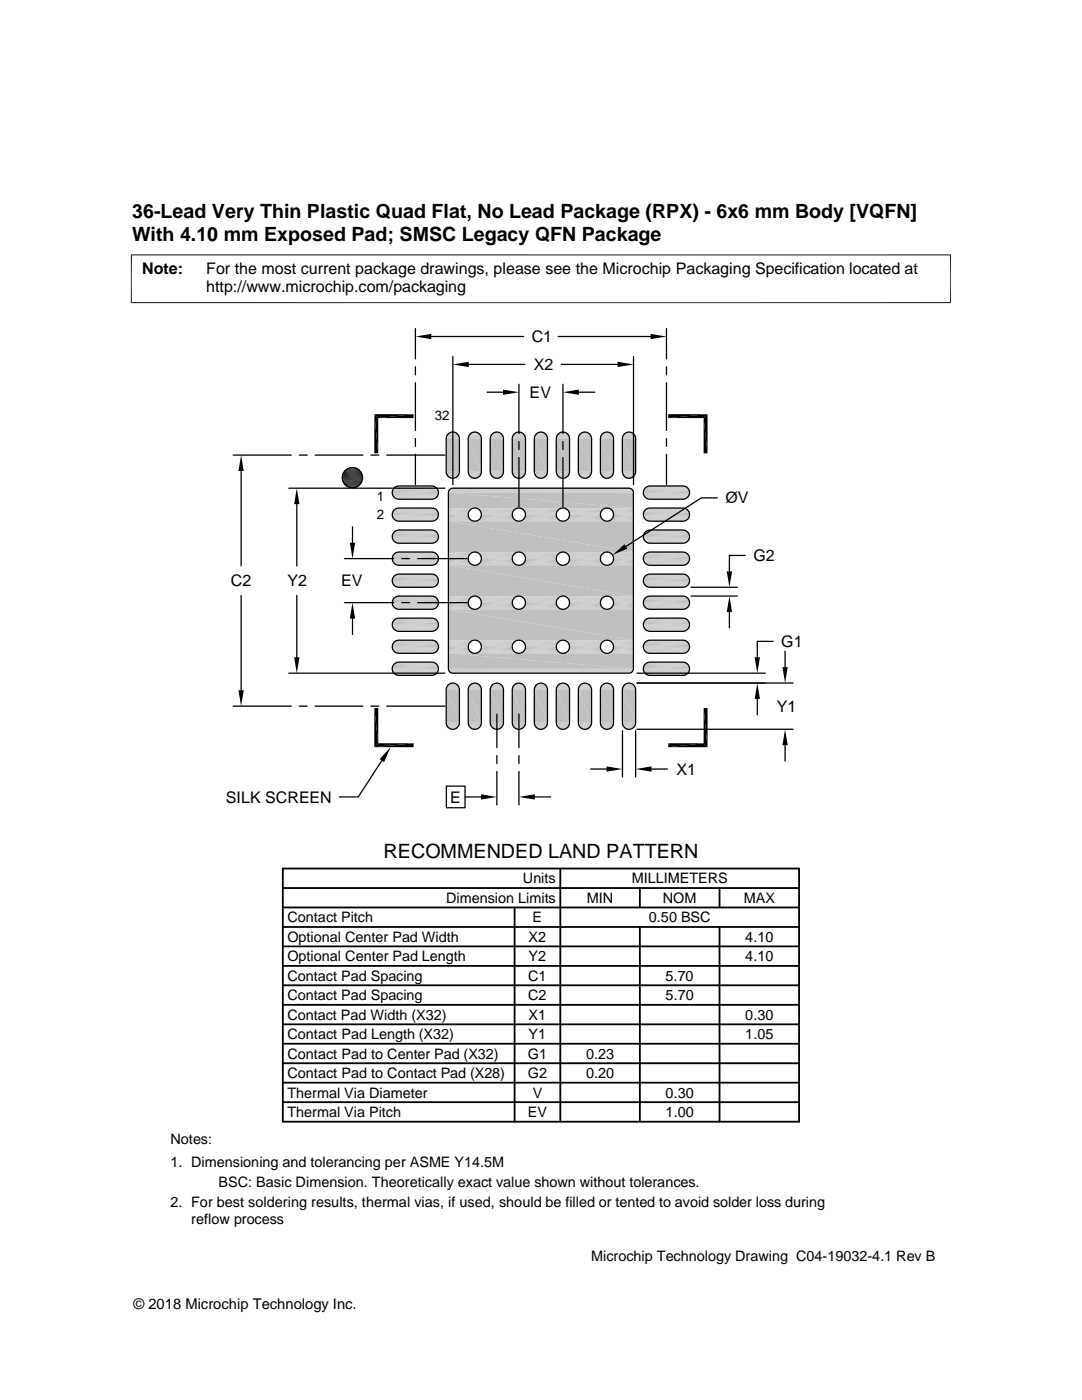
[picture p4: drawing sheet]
<svg xmlns="http://www.w3.org/2000/svg" width="216mm" height="279mm" viewBox="0 0 216 279" stroke-linecap="round" stroke-linejoin="round" font-family="sans-serif">
<g fill="#c0c0c0">
<path d="M90.3 86.2h.1z"/>
<path d="M90.1 86.3h.5z"/>
<path d="M90.3 86.2l.3 .1z"/>
<path d="M125.1 86.3h.8z"/>
<path d="M125.4 86.2l.5 .1z"/>
<path d="M120.8 86.3h.7z"/>
<path d="M121 86.2l.5 .1z"/>
<path d="M116.4 86.3h.7z"/>
<path d="M116.6 86.2l.5 .1z"/>
<path d="M112 86.3h.7z"/>
<path d="M112.2 86.2l.5 .1z"/>
<path d="M107.6 86.3h.7z"/>
<path d="M107.8 86.2l.5 .1z"/>
<path d="M103.2 86.3h.7z"/>
<path d="M103.4 86.2l.5 .1z"/>
<path d="M98.8 86.3h.7z"/>
<path d="M99 86.2l.5 .1z"/>
<path d="M94.4 86.3h.7z"/>
<path d="M94.6 86.2l.5 .1z"/>
<path d="M89.9 86.3h.9z"/>
<path d="M90.1 86.3h.7z"/>
<path d="M124.9 86.4h1.2z"/>
<path d="M125.1 86.3l1 .1z"/>
<path d="M120.5 86.4h1.2z"/>
<path d="M120.8 86.3l.9 .1z"/>
<path d="M116.1 86.4h1.2z"/>
<path d="M116.4 86.3l.9 .1z"/>
<path d="M111.7 86.4h1.2z"/>
<path d="M112 86.3l.9 .1z"/>
<path d="M107.3 86.4h1.2z"/>
<path d="M107.6 86.3l.9 .1z"/>
<path d="M103 86.4h1.1z"/>
<path d="M103.2 86.3l.9 .1z"/>
<path d="M98.6 86.4h1.1z"/>
<path d="M98.8 86.3l.9 .1z"/>
<path d="M94.1 86.4h1.2z"/>
<path d="M94.4 86.3l.9 .1z"/>
<path d="M89.6 86.4l.3-.1 1.2 .1z"/>
<path d="M89.9 86.3h.9l.3 .1z"/>
<path d="M124.7 86.5l.2-.1 1.4 .1z"/>
<path d="M124.9 86.4h1.2l.2 .1z"/>
<path d="M120.3 86.5l.2-.1 1.4 .1z"/>
<path d="M120.5 86.4h1.2l.2 .1z"/>
<path d="M115.9 86.5l.2-.1 1.4 .1z"/>
<path d="M116.1 86.4h1.2l.2 .1z"/>
<path d="M111.5 86.5l.2-.1 1.4 .1z"/>
<path d="M111.7 86.4h1.2l.2 .1z"/>
<path d="M107.1 86.5l.2-.1 1.4 .1z"/>
<path d="M107.3 86.4h1.2l.2 .1z"/>
<path d="M102.7 86.5l.3-.1 1.3 .1z"/>
<path d="M103 86.4h1.1l.2 .1z"/>
<path d="M98.3 86.5l.3-.1 1.3 .1z"/>
<path d="M98.6 86.4h1.1l.2 .1z"/>
<path d="M94 86.5l.1-.1 1.4 .1z"/>
<path d="M94.1 86.4h1.2l.2 .1z"/>
<path d="M89.4 86.6l.2-.2 1.7 .2z"/>
<path d="M89.6 86.4h1.5l.2 .2z"/>
<path d="M124.5 86.7l.2-.2 1.8 .2z"/>
<path d="M124.7 86.5h1.6l.2 .2z"/>
<path d="M120.3 86.5l1.8 .2h-2z"/>
<path d="M120.3 86.5h1.6l.2 .2z"/>
<path d="M115.7 86.7l.2-.2 1.8 .2z"/>
<path d="M115.9 86.5h1.6l.2 .2z"/>
<path d="M111.5 86.5l1.8 .2h-1.9z"/>
<path d="M111.5 86.5h1.6l.2 .2z"/>
<path d="M107.1 86.5l1.8 .2h-1.9z"/>
<path d="M107.1 86.5h1.6l.2 .2z"/>
<path d="M102.6 86.7l.1-.2 1.8 .2z"/>
<path d="M102.7 86.5h1.6l.2 .2z"/>
<path d="M98.3 86.5l1.8 .2h-1.9z"/>
<path d="M98.3 86.5h1.6l.2 .2z"/>
<path d="M93.8 86.7l.2-.2 1.7 .2z"/>
<path d="M94 86.5h1.5l.2 .2z"/>
</g>
<path d="M89.3 86.7h2.1M93.6 86.8h2.3M98 86.8h2.3M102.4 86.8h2.2M106.8 86.8h2.3M111.2 86.8h2.3M115.6 86.8h2.2M120 86.8h2.2M124.4 86.8h2.2" fill="none" stroke="#c0c0c0" stroke-width=".2"/>
<path d="M89.1 86.9h2.5M93.5 87.2h2.5M97.9 87.2h2.5M102.2 87.2h2.6M106.6 87.2h2.6M111 87.2h2.6M115.4 87.2h2.6M119.8 87.2h2.6M124.2 87.2h2.6" fill="none" stroke="#c0c0c0" stroke-width=".23"/>
<path d="M93.5 87h2.5M97.9 87h2.5M102.3 87h2.5M106.7 87h2.5M111.1 87h2.5M115.5 87h2.4M119.9 87h2.4M124.3 87h2.4" fill="none" stroke="#c0c0c0" stroke-width=".21"/>
<path d="M89 87.4h2.7M89 87.2h2.7M93.4 87.4h2.7M97.8 87.4h2.7M102.2 87.4h2.7M106.6 87.4h2.6M111 87.4h2.6M115.4 87.4h2.6M119.8 87.4h2.6M124.2 87.4h2.6" fill="none" stroke="#c0c0c0" stroke-width=".25"/>
<g fill="#c0c0c0">
<path d="M124.2 87.5l2.6 6.6h-2.6z"/>
<path d="M124.2 87.5h2.6v6.6z"/>
<path d="M119.8 87.5l2.6 6.6h-2.6z"/>
<path d="M119.8 87.5h2.6v6.6z"/>
<path d="M115.4 87.5l2.6 6.6h-2.6z"/>
<path d="M115.4 87.5h2.6v6.6z"/>
<path d="M111 87.5l2.6 6.6h-2.6z"/>
<path d="M111 87.5h2.6v6.6z"/>
<path d="M106.6 87.5l2.6 6.6h-2.6z"/>
<path d="M106.6 87.5h2.6v6.6z"/>
<path d="M102.2 87.5l2.7 6.6h-2.7z"/>
<path d="M102.2 87.5h2.7v6.6z"/>
<path d="M97.8 87.5l2.7 6.6h-2.7z"/>
<path d="M97.8 87.5h2.7v6.6z"/>
<path d="M93.4 87.5l2.7 6.6h-2.7z"/>
<path d="M93.4 87.5h2.7v6.6z"/>
<path d="M89 87.5l2.7 6.6h-2.7z"/>
<path d="M89 87.5h2.7v6.6z"/>
</g>
<path d="M89 94.3h2.7M93.4 94.3h2.7M97.8 94.3h2.7M102.2 94.3h2.7M106.6 94.3h2.6M111 94.3h2.6M115.4 94.3h2.6M119.8 94.3h2.6M124.2 94.3h2.6" fill="none" stroke="#c0c0c0" stroke-width=".25"/>
<path d="M89 94.5h2.7M93.5 94.5h2.5M97.9 94.5h2.5M102.2 94.5h2.6M106.6 94.5h2.6M111 94.5h2.6M115.4 94.5h2.6M119.8 94.5h2.6M124.2 94.5h2.6" fill="none" stroke="#c0c0c0" stroke-width=".23"/>
<path d="M89.1 94.7h2.5M93.5 94.7h2.5M97.9 94.7h2.5M102.3 94.7h2.5M106.7 94.7h2.5M111.1 94.7h2.5M115.5 94.7h2.4M119.9 94.7h2.4M124.3 94.7h2.4" fill="none" stroke="#c0c0c0" stroke-width=".21"/>
<path d="M89.2 94.9h2.3M93.6 94.9h2.3M98 94.9h2.3M102.4 94.9h2.2M106.8 94.9h2.3M111.2 94.9h2.3M115.6 94.9h2.2M120 94.9h2.2M124.4 94.9h2.2" fill="none" stroke="#c0c0c0" stroke-width=".2"/>
<g fill="#c0c0c0">
<path d="M124.5 95l1.8 .2h-1.6z"/>
<path d="M124.5 95h2l-.2 .2z"/>
<path d="M120.1 95l1.8 .2h-1.6z"/>
<path d="M120.1 95h2l-.2 .2z"/>
<path d="M115.7 95l1.8 .2h-1.6z"/>
<path d="M115.7 95h2l-.2 .2z"/>
<path d="M111.4 95l1.7 .2h-1.6z"/>
<path d="M111.4 95h1.9l-.2 .2z"/>
<path d="M107 95l1.7 .2h-1.6z"/>
<path d="M107 95h1.9l-.2 .2z"/>
<path d="M102.6 95l1.7 .2h-1.6z"/>
<path d="M102.6 95h1.9l-.2 .2z"/>
<path d="M98.2 95l1.7 .2h-1.6z"/>
<path d="M98.2 95h1.9l-.2 .2z"/>
<path d="M93.8 95l1.7 .2h-1.5z"/>
<path d="M93.8 95h1.9l-.2 .2z"/>
<path d="M89.4 95l1.7 .2h-1.5z"/>
<path d="M89.4 95h1.9l-.2 .2z"/>
<path d="M124.7 95.2l1.4 .1h-1.2z"/>
<path d="M124.7 95.2h1.6l-.2 .1z"/>
<path d="M120.3 95.2l1.4 .1h-1.2z"/>
<path d="M120.3 95.2h1.6l-.2 .1z"/>
<path d="M115.9 95.2l1.4 .1h-1.2z"/>
<path d="M115.9 95.2h1.6l-.2 .1z"/>
<path d="M111.5 95.2l1.4 .1h-1.2z"/>
<path d="M111.5 95.2h1.6l-.2 .1z"/>
<path d="M107.1 95.2l1.4 .1h-1.2z"/>
<path d="M107.1 95.2h1.6l-.2 .1z"/>
<path d="M102.7 95.2l1.4 .1h-1.1z"/>
<path d="M102.7 95.2h1.6l-.2 .1z"/>
<path d="M98.3 95.2l1.4 .1h-1.1z"/>
<path d="M98.3 95.2h1.6l-.2 .1z"/>
<path d="M94 95.2l1.3 .1h-1.2z"/>
<path d="M94 95.2h1.5l-.2 .1z"/>
<path d="M89.6 95.2l1.3 .1h-1.1z"/>
<path d="M89.6 95.2h1.5l-.2 .1z"/>
<path d="M124.9 95.3l1 .1z"/>
<path d="M124.9 95.3h1.2z"/>
<path d="M120.5 95.3l1 .1z"/>
<path d="M120.5 95.3h1.2z"/>
<path d="M116.1 95.3l1 .1z"/>
<path d="M116.1 95.3h1.2z"/>
<path d="M111.7 95.3l1 .1z"/>
<path d="M111.7 95.3h1.2z"/>
<path d="M107.3 95.3l1 .1z"/>
<path d="M107.3 95.3h1.2z"/>
<path d="M103 95.3l.9 .1z"/>
<path d="M103 95.3h1.1z"/>
<path d="M98.6 95.3l.9 .1z"/>
<path d="M98.6 95.3h1.1z"/>
<path d="M94.1 95.3l1 .1z"/>
<path d="M94.1 95.3h1.2z"/>
<path d="M89.8 95.3l.9 .1z"/>
<path d="M89.8 95.3h1.1z"/>
<path d="M125.1 95.4h.5z"/>
<path d="M125.1 95.4h.8z"/>
<path d="M120.8 95.4h.4z"/>
<path d="M120.8 95.4h.7z"/>
<path d="M116.4 95.4h.4z"/>
<path d="M116.4 95.4h.7z"/>
<path d="M112 95.4h.4z"/>
<path d="M112 95.4h.7z"/>
<path d="M107.6 95.4h.5z"/>
<path d="M107.6 95.4h.7z"/>
<path d="M103.2 95.4h.5z"/>
<path d="M103.2 95.4h.7z"/>
<path d="M98.8 95.4h.5z"/>
<path d="M98.8 95.4h.7z"/>
<path d="M94.4 95.4h.5z"/>
<path d="M94.4 95.4h.7z"/>
<path d="M90 95.4h.5z"/>
<path d="M90 95.4h.7z"/>
</g>
<g fill="none" stroke="#c0c0c0" stroke-width=".2">
<path d="M78.5 97.4h8.7M78.5 99.2h8.7M78.7 97.3h8.4M78.7 99.4h8.4M78.9 99.5h8M78.9 97.1h8M79.1 99.6h7.6M79.1 97h7.6M79.3 99.6h7.1M79.3 97h7.1M128.6 99.2h8.7M128.6 97.4h8.7"/>
<path d="M128.8 99.4h8.4M128.8 97.3h8.4M129 97.1h8M129 99.5h8M129.2 99.6h7.6M129.2 97h7.6M129.4 99.6h7.1M129.4 97h7.1M78.4 107.8h9M78.4 102h9M78.5 101.8h8.7M78.5 106.2h8.7"/>
<path d="M78.5 110.6h8.7M78.5 115h8.7M78.5 119.4h8.7M78.5 103.6h8.7M78.5 108h8.7M78.5 112.4h8.7M78.5 116.8h8.7M78.7 101.7h8.4M78.7 106.1h8.4M78.7 110.4h8.4M78.7 114.8h8.4M78.7 119.2h8.4"/>
<path d="M78.7 103.7h8.4M78.7 108.2h8.4M78.7 112.5h8.4M78.7 116.9h8.4M78.9 103.9h8M78.9 108.3h8M78.9 112.7h8M78.9 117.1h8M78.9 101.5h8M78.9 105.9h8M78.9 110.3h8M78.9 114.7h8"/>
<path d="M78.9 119.1h8M79.1 104h7.6M79.1 108.4h7.6M79.1 112.8h7.6M79.1 117.1h7.6M79.1 101.4h7.6M79.1 105.8h7.6M79.1 110.2h7.6M79.1 114.6h7.6M79.1 119h7.6M79.3 104h7.1M79.3 108.4h7.1"/>
<path d="M79.3 112.8h7.1M79.3 117.2h7.1M79.3 101.4h7.1M79.3 105.8h7.1M79.3 110.2h7.1M79.3 114.6h7.1M79.3 119h7.1M128.5 102h9M128.5 107.8h9M128.6 103.6h8.7M128.6 108h8.7M128.6 112.4h8.7"/>
<path d="M128.6 116.8h8.7M128.6 101.8h8.7M128.6 106.2h8.7M128.6 110.6h8.7M128.6 115h8.7M128.6 119.4h8.7M128.8 103.7h8.4M128.8 108.2h8.4M128.8 112.5h8.4M128.8 116.9h8.4M128.8 101.7h8.4M128.8 106.1h8.4"/>
<path d="M128.8 110.4h8.4M128.8 114.8h8.4M128.8 119.2h8.4M129 101.5h8M129 105.9h8M129 110.3h8M129 114.7h8M129 119.1h8M129 103.9h8M129 108.3h8M129 112.7h8M129 117.1h8"/>
<path d="M129.2 104h7.6M129.2 108.4h7.6M129.2 112.8h7.6M129.2 117.1h7.6M129.2 101.4h7.6M129.2 105.8h7.6M129.2 110.2h7.6M129.2 114.6h7.6M129.2 119h7.6M129.4 104h7.1M129.4 108.4h7.1M129.4 112.8h7.1"/>
<path d="M129.4 117.2h7.1M129.4 101.4h7.1M129.4 105.8h7.1M129.4 110.2h7.1M129.4 114.6h7.1M129.4 119h7.1M78.4 129.8h9M78.4 124h9M78.5 123.8h8.7M78.5 128.2h8.7M78.5 132.6h8.7M78.5 121.2h8.7"/>
<path d="M78.5 125.6h8.7M78.5 130h8.7M78.5 134.4h8.7M78.7 123.6h8.4M78.7 128h8.4M78.7 132.4h8.4M78.7 121.3h8.4M78.7 125.7h8.4M78.7 130.1h8.4M78.7 134.5h8.4M78.9 121.5h8M78.9 125.8h8"/>
<path d="M78.9 130.2h8M78.9 134.6h8M78.9 123.5h8M78.9 127.9h8M78.9 132.3h8M79.1 121.5h7.6M79.1 125.9h7.6M79.1 130.3h7.6M79.1 134.7h7.6M79.1 123.4h7.6M79.1 127.8h7.6M79.1 132.2h7.6"/>
<path d="M79.3 126h7.1M79.3 130.4h7.1M79.3 134.8h7.1M79.3 123.4h7.1M79.3 127.8h7.1M79.3 132.2h7.1M128.5 124h9M128.5 129.8h9M128.6 121.2h8.7M128.6 125.6h8.7M128.6 130h8.7M128.6 134.4h8.7"/>
<path d="M128.6 123.8h8.7M128.6 128.2h8.7M128.6 132.6h8.7M128.8 121.3h8.4M128.8 125.7h8.4M128.8 130.1h8.4M128.8 134.5h8.4M128.8 123.6h8.4M128.8 128h8.4M128.8 132.4h8.4M129 123.5h8M129 127.9h8"/>
<path d="M129 132.3h8M129 121.5h8M129 125.8h8M129 130.2h8M129 134.6h8M129.2 121.5h7.6M129.2 125.9h7.6M129.2 130.3h7.6M129.2 134.7h7.6M129.2 123.4h7.6M129.2 127.8h7.6M129.2 132.2h7.6"/>
<path d="M129.4 126h7.1M129.4 130.4h7.1M129.4 134.8h7.1M129.4 123.4h7.1M129.4 127.8h7.1M129.4 132.2h7.1"/>
</g>
<g fill="none" stroke="#c0c0c0" stroke-width=".21">
<path d="M78.3 98.8h9.1M78.3 97.8h9.1M78.4 99h9M78.4 97.6h9M128.4 98.8h9.1M128.4 97.8h9.1M128.5 97.6h9M128.5 99h9M78.3 111h9.1M78.4 103.4h9M78.4 112.2h9M78.4 116.6h9"/>
<path d="M78.4 106.4h9M78.4 110.8h9M78.4 115.2h9M78.4 119.6h9M128.4 111h9.1M128.5 106.4h9M128.5 110.8h9M128.5 115.2h9M128.5 119.6h9M128.5 103.4h9M128.5 112.2h9M128.5 116.6h9"/>
<path d="M78.3 120.8h9.1M78.3 133.9h9.1M78.3 133h9.1M78.4 121h9M78.4 125.4h9M78.4 134.2h9M78.4 128.4h9M78.4 132.8h9M128.4 120.8h9.1M128.4 133.9h9.1M128.4 133h9.1M128.5 128.4h9"/>
<path d="M128.5 132.8h9M128.5 121h9M128.5 125.4h9M128.5 134.2h9"/>
</g>
<g fill="none" stroke="#c0c0c0" stroke-width=".25">
<path d="M78.3 98.1h9.2M78.3 98.6h9.2M128.4 98.1h9.2M128.4 98.6h9.2M78.3 111.3h9.2M78.3 102.7h9.2M78.3 107.3h9.2M78.3 115.9h9.2M128.4 111.3h9.2M128.4 102.7h9.2M128.4 107.3h9.2M128.4 115.9h9.2"/>
<path d="M78.3 124.4h9.2M78.3 133.2h9.2M78.3 120.5h9.2M78.3 129.1h9.2M78.3 133.7h9.2M128.4 124.4h9.2M128.4 133.2h9.2M128.4 120.5h9.2M128.4 129.1h9.2M128.4 133.7h9.2"/>
</g>
<g fill="none" stroke="#c0c0c0" stroke-width=".23">
<path d="M78.3 98.3h9.2M128.4 98.3h9.2M78.3 102.5h9.2M78.3 106.9h9.2M78.3 115.6h9.2M78.3 102.9h9.2M78.3 107.1h9.2M78.3 111.5h9.2M78.3 111.7h9.2M78.3 116.1h9.2M78.3 103.2h9.1M78.3 107.6h9.1"/>
<path d="M78.3 112h9.1M78.3 116.4h9.1M78.3 102.2h9.1M78.3 106.6h9.1M78.3 115.4h9.1M78.3 119.8h9.1M128.4 102.5h9.2M128.4 106.9h9.2M128.4 115.6h9.2M128.4 102.9h9.2M128.4 107.1h9.2M128.4 111.5h9.2"/>
<path d="M128.4 111.7h9.2M128.4 116.1h9.2M128.4 103.2h9.1M128.4 107.6h9.1M128.4 112h9.1M128.4 116.4h9.1M128.4 102.2h9.1M128.4 106.6h9.1M128.4 115.4h9.1M128.4 119.8h9.1M78.3 120h9.2M78.3 128.8h9.2"/>
<path d="M78.3 120.3h9.2M78.3 124.7h9.2M78.3 124.9h9.2M78.3 129.3h9.2M78.3 133.5h9.2M78.3 125.1h9.1M78.3 129.6h9.1M78.3 124.2h9.1M78.3 128.6h9.1M128.4 120h9.2M128.4 128.8h9.2M128.4 120.3h9.2"/>
<path d="M128.4 124.7h9.2M128.4 124.9h9.2M128.4 129.3h9.2M128.4 133.5h9.2M128.4 125.1h9.1M128.4 129.6h9.1M128.4 124.2h9.1M128.4 128.6h9.1"/>
</g>
<g fill="#c0c0c0">
<path d="M125.1 136.4h.8z"/>
<path d="M125.4 136.3l.5 .1z"/>
<path d="M120.8 136.4h.7z"/>
<path d="M121 136.3l.5 .1z"/>
<path d="M116.4 136.4h.7z"/>
<path d="M116.6 136.3l.5 .1z"/>
<path d="M112 136.4h.7z"/>
<path d="M112.2 136.3l.5 .1z"/>
<path d="M107.6 136.4h.7z"/>
<path d="M107.8 136.3l.5 .1z"/>
<path d="M103.2 136.4h.7z"/>
<path d="M103.4 136.3l.5 .1z"/>
<path d="M98.8 136.4h.7z"/>
<path d="M99 136.3l.5 .1z"/>
<path d="M94.4 136.4h.7z"/>
<path d="M94.6 136.3l.5 .1z"/>
<path d="M90 136.4h.7z"/>
<path d="M90.2 136.3l.5 .1z"/>
<path d="M124.9 136.5h1.2z"/>
<path d="M125.1 136.4l1 .1z"/>
<path d="M120.5 136.5h1.2z"/>
<path d="M120.8 136.4l.9 .1z"/>
<path d="M116.1 136.5h1.2z"/>
<path d="M116.4 136.4l.9 .1z"/>
<path d="M111.7 136.5h1.2z"/>
<path d="M112 136.4l.9 .1z"/>
<path d="M107.3 136.5h1.2z"/>
<path d="M107.6 136.4l.9 .1z"/>
<path d="M103 136.5h1.1z"/>
<path d="M103.2 136.4l.9 .1z"/>
<path d="M98.6 136.5h1.1z"/>
<path d="M98.8 136.4l.9 .1z"/>
<path d="M94.1 136.5h1.2z"/>
<path d="M94.4 136.4l.9 .1z"/>
<path d="M89.8 136.5h1.1z"/>
<path d="M90 136.4l.9 .1z"/>
<path d="M124.7 136.6l.2-.1 1.4 .1z"/>
<path d="M124.9 136.5h1.2l.2 .1z"/>
<path d="M120.3 136.6l.2-.1 1.4 .1z"/>
<path d="M120.5 136.5h1.2l.2 .1z"/>
<path d="M115.9 136.6l.2-.1 1.4 .1z"/>
<path d="M116.1 136.5h1.2l.2 .1z"/>
<path d="M111.5 136.6l.2-.1 1.4 .1z"/>
<path d="M111.7 136.5h1.2l.2 .1z"/>
<path d="M107.1 136.6l.2-.1 1.4 .1z"/>
<path d="M107.3 136.5h1.2l.2 .1z"/>
<path d="M102.7 136.6l.3-.1 1.3 .1z"/>
<path d="M103 136.5h1.1l.2 .1z"/>
<path d="M98.3 136.6l.3-.1 1.3 .1z"/>
<path d="M98.6 136.5h1.1l.2 .1z"/>
<path d="M94 136.6l.1-.1 1.4 .1z"/>
<path d="M94.1 136.5h1.2l.2 .1z"/>
<path d="M89.6 136.6l.2-.1 1.3 .1z"/>
<path d="M89.8 136.5h1.1l.2 .1z"/>
<path d="M124.5 136.8l.2-.2 1.8 .2z"/>
<path d="M124.7 136.6h1.6l.2 .2z"/>
<path d="M120.3 136.6l1.8 .2h-2z"/>
<path d="M120.3 136.6h1.6l.2 .2z"/>
<path d="M115.7 136.8l.2-.2 1.8 .2z"/>
<path d="M115.9 136.6h1.6l.2 .2z"/>
<path d="M111.5 136.6l1.8 .2h-1.9z"/>
<path d="M111.5 136.6h1.6l.2 .2z"/>
<path d="M107.1 136.6l1.8 .2h-1.9z"/>
<path d="M107.1 136.6h1.6l.2 .2z"/>
<path d="M102.6 136.8l.1-.2 1.8 .2z"/>
<path d="M102.7 136.6h1.6l.2 .2z"/>
<path d="M98.3 136.6l1.8 .2h-1.9z"/>
<path d="M98.3 136.6h1.6l.2 .2z"/>
<path d="M93.8 136.8l.2-.2 1.7 .2z"/>
<path d="M94 136.6h1.5l.2 .2z"/>
<path d="M89.4 136.8l.2-.2 1.7 .2z"/>
<path d="M89.6 136.6h1.5l.2 .2z"/>
</g>
<path d="M89.2 136.9h2.3M93.6 136.9h2.3M98 136.9h2.3M102.4 136.9h2.2M106.8 136.9h2.3M111.2 136.9h2.3M115.6 136.9h2.2M120 136.9h2.2M124.4 136.9h2.2" fill="none" stroke="#c0c0c0" stroke-width=".2"/>
<path d="M89.1 137.1h2.5M93.5 137.1h2.5M97.9 137.1h2.5M102.3 137.1h2.5M106.7 137.1h2.5M111.1 137.1h2.5M115.5 137.1h2.4M119.9 137.1h2.4M124.3 137.1h2.4" fill="none" stroke="#c0c0c0" stroke-width=".21"/>
<path d="M89 137.3h2.7M93.5 137.3h2.5M97.9 137.3h2.5M102.2 137.3h2.6M106.6 137.3h2.6M111 137.3h2.6M115.4 137.3h2.6M119.8 137.3h2.6M124.2 137.3h2.6" fill="none" stroke="#c0c0c0" stroke-width=".23"/>
<path d="M89 137.5h2.7M93.4 137.5h2.7M97.8 137.5h2.7M102.2 137.5h2.7M106.6 137.5h2.6M111 137.5h2.6M115.4 137.5h2.6M119.8 137.5h2.6M124.2 137.5h2.6" fill="none" stroke="#c0c0c0" stroke-width=".25"/>
<g fill="#c0c0c0">
<path d="M124.2 137.6l2.6 6.6h-2.6z"/>
<path d="M124.2 137.6h2.6v6.6z"/>
<path d="M119.8 137.6l2.6 6.6h-2.6z"/>
<path d="M119.8 137.6h2.6v6.6z"/>
<path d="M115.4 137.6l2.6 6.6h-2.6z"/>
<path d="M115.4 137.6h2.6v6.6z"/>
<path d="M111 137.6l2.6 6.6h-2.6z"/>
<path d="M111 137.6h2.6v6.6z"/>
<path d="M106.6 137.6l2.6 6.6h-2.6z"/>
<path d="M106.6 137.6h2.6v6.6z"/>
<path d="M102.2 137.6l2.7 6.6h-2.7z"/>
<path d="M102.2 137.6h2.7v6.6z"/>
<path d="M97.8 137.6l2.7 6.6h-2.7z"/>
<path d="M97.8 137.6h2.7v6.6z"/>
<path d="M93.4 137.6l2.7 6.6h-2.7z"/>
<path d="M93.4 137.6h2.7v6.6z"/>
<path d="M89 137.6l2.7 6.6h-2.7z"/>
<path d="M89 137.6h2.7v6.6z"/>
</g>
<path d="M89 144.4h2.7M93.4 144.4h2.7M97.8 144.4h2.7M102.2 144.4h2.7M106.6 144.4h2.6M111 144.4h2.6M115.4 144.4h2.6M119.8 144.4h2.6M124.2 144.4h2.6" fill="none" stroke="#c0c0c0" stroke-width=".25"/>
<path d="M89 144.6h2.7M93.5 144.6h2.5M97.9 144.6h2.5M102.2 144.6h2.6M106.6 144.6h2.6M111 144.6h2.6M115.4 144.6h2.6M119.8 144.6h2.6M124.2 144.6h2.6" fill="none" stroke="#c0c0c0" stroke-width=".23"/>
<path d="M89.1 144.8h2.5M93.5 144.8h2.5M97.9 144.8h2.5M102.3 144.8h2.5M106.7 144.8h2.5M111.1 144.8h2.5M115.5 144.8h2.4M119.9 144.8h2.4M124.3 144.8h2.4" fill="none" stroke="#c0c0c0" stroke-width=".21"/>
<path d="M89.2 145h2.3M93.6 145h2.3M98 145h2.3M102.4 145h2.2M106.8 145h2.3M111.2 145h2.3M115.6 145h2.2M120 145h2.2M124.4 145h2.2" fill="none" stroke="#c0c0c0" stroke-width=".2"/>
<g fill="#c0c0c0">
<path d="M124.5 145.1l1.8 .2h-1.6z"/>
<path d="M124.5 145.1h2l-.2 .2z"/>
<path d="M120.1 145.1l1.8 .2h-1.6z"/>
<path d="M120.1 145.1h2l-.2 .2z"/>
<path d="M115.7 145.1l1.8 .2h-1.6z"/>
<path d="M115.7 145.1h2l-.2 .2z"/>
<path d="M111.4 145.1l1.7 .2h-1.6z"/>
<path d="M111.4 145.1h1.9l-.2 .2z"/>
<path d="M107 145.1l1.7 .2h-1.6z"/>
<path d="M107 145.1h1.9l-.2 .2z"/>
<path d="M102.6 145.1l1.7 .2h-1.6z"/>
<path d="M102.6 145.1h1.9l-.2 .2z"/>
<path d="M98.2 145.1l1.7 .2h-1.6z"/>
<path d="M98.2 145.1h1.9l-.2 .2z"/>
<path d="M93.8 145.1l1.7 .2h-1.5z"/>
<path d="M93.8 145.1h1.9l-.2 .2z"/>
<path d="M89.4 145.1l1.7 .2h-1.5z"/>
<path d="M89.4 145.1h1.9l-.2 .2z"/>
<path d="M124.7 145.3l1.4 .1h-1.2z"/>
<path d="M124.7 145.3h1.6l-.2 .1z"/>
<path d="M120.3 145.3l1.4 .1h-1.2z"/>
<path d="M120.3 145.3h1.6l-.2 .1z"/>
<path d="M115.9 145.3l1.4 .1h-1.2z"/>
<path d="M115.9 145.3h1.6l-.2 .1z"/>
<path d="M111.5 145.3l1.4 .1h-1.2z"/>
<path d="M111.5 145.3h1.6l-.2 .1z"/>
<path d="M107.1 145.3l1.4 .1h-1.2z"/>
<path d="M107.1 145.3h1.6l-.2 .1z"/>
<path d="M102.7 145.3l1.4 .1h-1.1z"/>
<path d="M102.7 145.3h1.6l-.2 .1z"/>
<path d="M98.3 145.3l1.4 .1h-1.1z"/>
<path d="M98.3 145.3h1.6l-.2 .1z"/>
<path d="M94 145.3l1.3 .1h-1.2z"/>
<path d="M94 145.3h1.5l-.2 .1z"/>
<path d="M89.6 145.3l1.3 .1h-1.1z"/>
<path d="M89.6 145.3h1.5l-.2 .1z"/>
<path d="M124.9 145.4l1 .1z"/>
<path d="M124.9 145.4h1.2z"/>
<path d="M120.5 145.4l1 .1z"/>
<path d="M120.5 145.4h1.2z"/>
<path d="M116.1 145.4l1 .1z"/>
<path d="M116.1 145.4h1.2z"/>
<path d="M111.7 145.4l1 .1z"/>
<path d="M111.7 145.4h1.2z"/>
<path d="M107.3 145.4l1 .1z"/>
<path d="M107.3 145.4h1.2z"/>
<path d="M103 145.4l.9 .1z"/>
<path d="M103 145.4h1.1z"/>
<path d="M98.6 145.4l.9 .1z"/>
<path d="M98.6 145.4h1.1z"/>
<path d="M94.1 145.4l1 .1z"/>
<path d="M94.1 145.4h1.2z"/>
<path d="M89.8 145.4l.9 .1z"/>
<path d="M89.8 145.4h1.1z"/>
<path d="M125.1 145.5h.5z"/>
<path d="M125.1 145.5h.8z"/>
<path d="M120.8 145.5h.4z"/>
<path d="M120.8 145.5h.7z"/>
<path d="M116.4 145.5h.4z"/>
<path d="M116.4 145.5h.7z"/>
<path d="M112 145.5h.4z"/>
<path d="M112 145.5h.7z"/>
<path d="M107.6 145.5h.5z"/>
<path d="M107.6 145.5h.7z"/>
<path d="M103.2 145.5h.5z"/>
<path d="M103.2 145.5h.7z"/>
<path d="M98.8 145.5h.5z"/>
<path d="M98.8 145.5h.7z"/>
<path d="M94.4 145.5h.5z"/>
<path d="M94.4 145.5h.7z"/>
<path d="M90 145.5h.5z"/>
<path d="M90 145.5h.7z"/>
</g>
<g fill="none" stroke="#c0c0c0" stroke-width=".2">
<path d="M89.5 98.2h36.9M89.5 98.1h36.9M89.5 98h36.8M89.5 97.9h36.8M89.6 97.8h36.7M89.6 97.8h36.6M89.7 97.7h36.5M89.7 97.7h36.4M89.8 97.6h36.3M89.9 97.6h36.1M89.9 97.5h36M90 97.5h35.8"/>
<path d="M90.2 97.4h35.4"/>
</g>
<g fill="#c0c0c0">
<path d="M89.5 98.3l36.9 3.1h-36.9z"/>
<path d="M89.5 98.3h36.9v3.1z"/>
</g>
<g fill="none" stroke="#c0c0c0" stroke-width=".2">
<path d="M89.5 101.4h5.1M89.5 101.5h4.9M89.5 101.6h4.6M89.5 101.7h4.5M89.5 101.9h4.3M89.5 103.5h4.3M89.5 103.7h4.5M89.5 103.8h4.6M89.5 103.9h4.9M89.5 104h5.1M94.9 104h8.5M94.9 101.4h8.5"/>
<path d="M95.1 101.5h8.1M95.1 103.9h8.1M95.3 101.6h7.7M95.3 103.8h7.7M95.5 101.7h7.2M95.5 103.7h7.2M95.7 103.5h6.9M95.7 101.9h6.9M103.7 101.4h8.5M103.7 104h8.5M103.9 101.5h8.1M103.9 103.9h8.1"/>
<path d="M104.1 103.8h7.6M104.1 101.6h7.6M104.3 101.7h7.2M104.3 103.7h7.2M104.5 101.9h6.9M104.5 103.5h6.9M112.4 101.4h8.6M112.4 104h8.6M112.7 101.5h8.1M112.7 103.9h8.1M112.9 101.6h7.6M112.9 103.8h7.6"/>
<path d="M113.1 103.7h7.2M113.1 101.7h7.2M113.3 101.9h6.8M113.3 103.5h6.8M121.2 101.4h5.2M121.2 104h5.2M121.5 101.5h4.9M121.5 103.9h4.9M121.7 101.6h4.7M121.7 103.8h4.7M121.9 103.7h4.5M121.9 101.7h4.5"/>
<path d="M122.1 101.9h4.3M122.1 103.5h4.3"/>
</g>
<g fill="none" stroke="#c0c0c0" stroke-width=".23">
<path d="M89.5 102.1h4.1M89.5 102.4h4M89.5 102.6h4M89.5 103.1h4M95.9 102.1h6.5M96 103.1h6.3M96 102.4h6.3M96 102.6h6.2M104.6 102.1h6.6M104.8 103.1h6.3M104.8 102.4h6.3M104.8 102.6h6.2"/>
<path d="M113.5 102.1h6.5M113.6 103.1h6.3M113.6 102.4h6.3M113.6 102.6h6.2M122.2 102.1h4.2M122.3 102.4h4.1M122.3 103.1h4.1M122.4 102.6h4"/>
</g>
<path d="M89.5 102.8h4M96 102.8h6.2M104.8 102.8h6.2M113.6 102.8h6.2M122.4 102.8h4" fill="none" stroke="#c0c0c0" stroke-width=".25"/>
<path d="M89.5 103.3h4.1M95.9 103.3h6.5M104.6 103.3h6.6M113.5 103.3h6.5M122.2 103.3h4.2" fill="none" stroke="#c0c0c0" stroke-width=".21"/>
<g fill="#c0c0c0">
<path d="M89.5 104l36.9 6.2h-36.9z"/>
<path d="M89.5 104h36.9v6.2z"/>
</g>
<g fill="none" stroke="#c0c0c0" stroke-width=".2">
<path d="M89.5 110.2h5.1M89.5 110.3h4.9M89.5 110.4h4.6M89.5 110.5h4.5M89.5 112.3h4.3M89.5 112.5h4.5M89.5 112.6h4.6M89.5 112.7h4.9M89.5 112.8h5.1M94.9 112.8h8.5M94.9 110.2h8.5M95.1 110.3h8.1"/>
<path d="M95.1 112.7h8.1M95.3 110.4h7.7M95.3 112.6h7.7M95.5 110.5h7.2M95.5 112.5h7.2M95.7 112.3h6.9M103.7 110.2h8.5M103.7 112.8h8.5M103.9 110.3h8.1M103.9 112.7h8.1M104.1 112.6h7.6M104.1 110.4h7.6"/>
<path d="M104.3 110.5h7.2M104.3 112.5h7.2M104.5 112.3h6.9M112.4 110.2h8.6M112.4 112.8h8.6M112.7 110.3h8.1M112.7 112.7h8.1M112.9 110.4h7.6M112.9 112.6h7.6M113.1 112.5h7.2M113.1 110.5h7.2M113.3 112.3h6.8"/>
<path d="M121.2 110.2h5.2M121.2 112.8h5.2M121.5 110.3h4.9M121.5 112.7h4.9M121.7 110.4h4.7M121.7 112.6h4.7M121.9 112.5h4.5M121.9 110.5h4.5M122.1 112.3h4.3"/>
</g>
<g fill="none" stroke="#c0c0c0" stroke-width=".21">
<path d="M89.5 110.7h4.3M89.5 110.9h4.1M89.5 112.1h4.1M95.7 110.7h6.9M95.9 110.9h6.5M95.9 112.1h6.5M104.5 110.7h6.9M104.6 112.1h6.6M104.6 110.9h6.6M113.3 110.7h6.8M113.5 112.1h6.5M113.5 110.9h6.5"/>
<path d="M122.1 110.7h4.3M122.2 112.1h4.2M122.2 110.9h4.2"/>
</g>
<g fill="none" stroke="#c0c0c0" stroke-width=".23">
<path d="M89.5 111.1h4M89.5 111.4h4M89.5 111.9h4M96 111.9h6.3M96 111.1h6.3M96 111.4h6.2M104.8 111.9h6.3M104.8 111.1h6.3M104.8 111.4h6.2M113.6 111.9h6.3M113.6 111.1h6.3M113.6 111.4h6.2"/>
<path d="M122.3 111.1h4.1M122.3 111.9h4.1M122.4 111.4h4"/>
</g>
<path d="M89.5 111.6h4M96 111.6h6.2M104.8 111.6h6.2M113.6 111.6h6.2M122.4 111.6h4" fill="none" stroke="#c0c0c0" stroke-width=".25"/>
<g fill="#c0c0c0">
<path d="M89.5 112.8l36.9 6.2h-36.9z"/>
<path d="M89.5 112.8h36.9v6.2z"/>
</g>
<g fill="none" stroke="#c0c0c0" stroke-width=".2">
<path d="M89.5 119h5.1M89.5 119.1h4.9M89.5 119.2h4.6M89.5 119.3h4.5M89.5 119.5h4.3M94.9 119h8.5M95.1 119.1h8.1M95.3 119.2h7.7M95.5 119.3h7.2M95.7 119.5h6.9M103.7 119h8.5M103.9 119.1h8.1"/>
<path d="M104.1 119.2h7.6M104.3 119.3h7.2M104.5 119.5h6.9M112.4 119h8.6M112.7 119.1h8.1M112.9 119.2h7.6M113.1 119.3h7.2M113.3 119.5h6.8M121.2 119h5.2M121.5 119.1h4.9M121.7 119.2h4.7M121.9 119.3h4.5"/>
<path d="M122.1 119.5h4.3M89.5 121.3h4.5M89.5 121.4h4.6M89.5 121.5h4.9M89.5 121.6h5.1M94.9 121.6h8.5M95.1 121.5h8.1M95.3 121.4h7.7M95.5 121.3h7.2M103.7 121.6h8.5M103.9 121.5h8.1M104.1 121.4h7.6"/>
<path d="M104.3 121.3h7.2M112.4 121.6h8.6M112.7 121.5h8.1M112.9 121.4h7.6M113.1 121.3h7.2M121.2 121.6h5.2M121.5 121.5h4.9M121.7 121.4h4.7M121.9 121.3h4.5"/>
</g>
<g fill="none" stroke="#c0c0c0" stroke-width=".21">
<path d="M89.5 119.7h4.1M95.9 119.7h6.5M104.6 119.7h6.6M113.5 119.7h6.5M122.2 119.7h4.2M89.5 120.9h4.1M89.5 121.1h4.3M95.7 121.1h6.9M95.9 120.9h6.5M104.5 121.1h6.9M104.6 120.9h6.6M113.3 121.1h6.8"/>
<path d="M113.5 120.9h6.5M122.1 121.1h4.3M122.2 120.9h4.2"/>
</g>
<g fill="none" stroke="#c0c0c0" stroke-width=".23">
<path d="M89.5 119.9h4M96 119.9h6.3M104.8 119.9h6.3M113.6 119.9h6.3M122.3 119.9h4.1M89.5 120.4h4M89.5 120.6h4M96 120.6h6.3M96 120.4h6.2M104.8 120.6h6.3M104.8 120.4h6.2M113.6 120.6h6.3"/>
<path d="M113.6 120.4h6.2M122.3 120.6h4.1M122.4 120.4h4"/>
</g>
<path d="M89.5 120.2h4M96 120.2h6.2M104.8 120.2h6.2M113.6 120.2h6.2M122.4 120.2h4" fill="none" stroke="#c0c0c0" stroke-width=".25"/>
<g fill="#c0c0c0">
<path d="M89.5 121.6l36.9 6.2h-36.9z"/>
<path d="M89.5 121.6h36.9v6.2z"/>
</g>
<g fill="none" stroke="#c0c0c0" stroke-width=".2">
<path d="M89.5 127.8h5.1M89.5 127.8h4.9M89.5 128h4.6M89.5 128.1h4.5M89.5 128.3h4.3M89.5 129.9h4.3M89.5 130h4.5M89.5 130.2h4.6M89.5 130.3h4.9M89.5 130.4h5.1M94.9 130.4h8.5M94.9 127.8h8.5"/>
<path d="M95.1 127.8h8.1M95.1 130.3h8.1M95.3 128h7.7M95.3 130.2h7.7M95.5 128.1h7.2M95.5 130h7.2M95.7 129.9h6.9M95.7 128.3h6.9M103.7 127.8h8.5M103.7 130.4h8.5M103.9 127.8h8.1M103.9 130.3h8.1"/>
<path d="M104.1 130.2h7.6M104.1 128h7.6M104.3 128.1h7.2M104.3 130h7.2M104.5 128.3h6.9M104.5 129.9h6.9M112.4 127.8h8.6M112.4 130.4h8.6M112.7 127.8h8.1M112.7 130.3h8.1M112.9 128h7.6M112.9 130.2h7.6"/>
<path d="M113.1 130h7.2M113.1 128.1h7.2M113.3 128.3h6.8M113.3 129.9h6.8M121.2 127.8h5.2M121.2 130.4h5.2M121.5 127.8h4.9M121.5 130.3h4.9M121.7 128h4.7M121.7 130.2h4.7M121.9 130h4.5M121.9 128.1h4.5"/>
<path d="M122.1 128.3h4.3M122.1 129.9h4.3"/>
</g>
<path d="M89.5 128.5h4.1M95.9 128.5h6.5M104.6 128.5h6.6M113.5 128.5h6.5M122.2 128.5h4.2" fill="none" stroke="#c0c0c0" stroke-width=".21"/>
<g fill="none" stroke="#c0c0c0" stroke-width=".23">
<path d="M89.5 128.7h4M89.5 129.2h4M89.5 129.4h4M89.5 129.7h4.1M95.9 129.7h6.5M96 129.4h6.3M96 128.7h6.3M96 129.2h6.2M104.6 129.7h6.6M104.8 129.4h6.3M104.8 128.7h6.3M104.8 129.2h6.2"/>
<path d="M113.5 129.7h6.5M113.6 129.4h6.3M113.6 128.7h6.3M113.6 129.2h6.2M122.2 129.7h4.2M122.3 128.7h4.1M122.3 129.4h4.1M122.4 129.2h4"/>
</g>
<path d="M89.5 128.9h4M96 128.9h6.2M104.8 128.9h6.2M113.6 128.9h6.2M122.4 128.9h4" fill="none" stroke="#c0c0c0" stroke-width=".25"/>
<g fill="#c0c0c0">
<path d="M89.5 130.4l36.9 3.1h-36.9z"/>
<path d="M89.5 130.4h36.9v3.1z"/>
</g>
<path d="M89.5 133.6h36.9M89.5 133.7h36.9M89.5 133.9h36.8M89.6 134h36.6M89.7 134.1h36.4M89.9 134.2h36.1M90 134.3h35.8M90.2 134.3h35.5" fill="none" stroke="#c0c0c0" stroke-width=".2"/>
<g fill="none" stroke="#000" stroke-width=".25">
<path d="M82.9 65.6v6M82.9 73.2v1.6M82.9 76.4v9.5M86.1 67.2h18.4M90.4 71.1v25.6M93.5 72.7h11.2M97.2 78.3h3.2M103.5 76.7v9.8M111.4 67.2h18.4M112 72.7h11.2M112.3 76.7v9.8M115.5 78.3h3.2"/>
<path d="M126.4 71.1v25.6M133 65.6v6M133 73.2v1.6M133 76.4v9.5M46.5 90.8h11.6M48.1 94v18.9M57.6 97.4h31.2M59.7 90.8h1.6M62.9 90.8h9.5M74 90.8h1.6M77.2 90.8h11.6M78.8 97.3l.8-.3h6.6a1.32 1.32 0 0 1 1.3 1.3 1.32 1.32 0 0 1-1.3 1.3h-6.6a1.32 1.32 0 0 1-1.3-.9 1.32 1.32 0 0 1 .5-1.4z"/>
<path d="M82.9 87.5v1.6M82.9 90.7v6M89.3 86.7a1.32 1.32 0 0 1 1.5-.4 1.32 1.32 0 0 1 .9 1.2v6.6a1.32 1.32 0 0 1-1.4 1.4 1.32 1.32 0 0 1-1.3-1.4v-6.6zM89.6 97.8l.7-.4h35.2a.88 .88 0 0 1 .9 .9v35.2a.88 .88 0 0 1-.9 .8h-35.2a.88 .88 0 0 1-.8-.8v-35.2zM93.7 86.7a1.31 1.31 0 0 1 1.5-.4 1.31 1.31 0 0 1 .9 1.2v6.6a1.31 1.31 0 0 1-1.4 1.4 1.31 1.31 0 0 1-1.3-1.4v-6.6zM98.1 86.7a1.31 1.31 0 0 1 1.5-.4 1.31 1.31 0 0 1 .9 1.2v6.6a1.32 1.32 0 0 1-1.4 1.4 1.32 1.32 0 0 1-1.3-1.4v-6.6zM102.5 86.7a1.32 1.32 0 0 1 1.5-.4 1.32 1.32 0 0 1 .9 1.2v6.6a1.32 1.32 0 0 1-1.4 1.4 1.32 1.32 0 0 1-1.3-1.4v-6.6zM103.5 88.1v1.6M103.5 91.3v9.8M106.9 86.7a1.31 1.31 0 0 1 1.5-.4 1.31 1.31 0 0 1 .8 1.2v6.6a1.31 1.31 0 0 1-1.3 1.4 1.31 1.31 0 0 1-1.3-1.4v-6.6zM111.3 86.7a1.31 1.31 0 0 1 1.5-.4 1.31 1.31 0 0 1 .8 1.2v6.6a1.32 1.32 0 0 1-1.3 1.4 1.32 1.32 0 0 1-1.3-1.4v-6.6zM112.3 88.1v1.6"/>
<path d="M112.3 91.3v9.8M115.7 86.7a1.33 1.33 0 0 1 1.5-.4 1.33 1.33 0 0 1 .8 1.2v6.6a1.32 1.32 0 0 1-1.3 1.3 1.32 1.32 0 0 1-1.3-1.3v-6.6zM120.1 86.7a1.31 1.31 0 0 1 1.4-.4 1.31 1.31 0 0 1 .9 1.2v6.6a1.31 1.31 0 0 1-1.3 1.4 1.31 1.31 0 0 1-1.3-1.4v-6.6zM124.5 86.7a1.32 1.32 0 0 1 1.4-.4 1.32 1.32 0 0 1 .9 1.2v6.6a1.32 1.32 0 0 1-1.3 1.4 1.32 1.32 0 0 1-1.3-1.4v-6.6zM128.8 97.4l.9-.4h6.6a1.32 1.32 0 0 1 1.3 1.3 1.32 1.32 0 0 1-1.3 1.3h-6.6a1.32 1.32 0 0 1-1.2-.8 1.32 1.32 0 0 1 .3-1.4zM133 87.5v1.6M133 90.7v6M143.1 99.4h-3.1l-15.1 9.7M48.1 118.9v18.9M59.2 100.6v12.4M59.2 118.8v12.4M68.7 111.5h9.9"/>
<path d="M70.3 105.1v3.2M78.8 119.3l.8-.3h6.6a1.32 1.32 0 0 1 1.3 1.3 1.32 1.32 0 0 1-1.3 1.3h-6.6a1.31 1.31 0 0 1-1.3-.9 1.31 1.31 0 0 1 .5-1.4zM78.8 101.7l.8-.3h6.6a1.31 1.31 0 0 1 1.3 1.3 1.31 1.31 0 0 1-1.3 1.3h-6.6a1.31 1.31 0 0 1-1.3-.9 1.31 1.31 0 0 1 .5-1.4zM78.8 106.1l.8-.3h6.6a1.32 1.32 0 0 1 1.3 1.3 1.32 1.32 0 0 1-1.3 1.3h-6.6a1.31 1.31 0 0 1-1.3-.9 1.31 1.31 0 0 1 .5-1.4zM78.8 114.9l.8-.3h6.6a1.31 1.31 0 0 1 1.3 1.3 1.31 1.31 0 0 1-1.3 1.3h-6.6a1.31 1.31 0 0 1-1.3-.9 1.31 1.31 0 0 1 .5-1.4zM78.8 110.5l.8-.3h6.6a1.32 1.32 0 0 1 1.3 1.3 1.32 1.32 0 0 1-1.3 1.3h-6.6a1.33 1.33 0 0 1-1.3-.9 1.33 1.33 0 0 1 .5-1.4zM80.2 111.5h1.5M83.3 111.5h9.9M128.8 106.2l.9-.4h6.6a1.32 1.32 0 0 1 1.3 1.3 1.32 1.32 0 0 1-1.3 1.3h-6.6a1.31 1.31 0 0 1-1.2-.8 1.31 1.31 0 0 1 .3-1.4zM128.8 110.5l.9-.3h6.6a1.32 1.32 0 0 1 1.3 1.3 1.32 1.32 0 0 1-1.3 1.3h-6.6a1.33 1.33 0 0 1-1.2-.8 1.33 1.33 0 0 1 .3-1.5zM128.8 119.3l.9-.3h6.6a1.32 1.32 0 0 1 1.3 1.3 1.32 1.32 0 0 1-1.3 1.3h-6.6a1.32 1.32 0 0 1-1.2-.8 1.32 1.32 0 0 1 .3-1.5zM128.8 114.9l.9-.3h6.6a1.31 1.31 0 0 1 1.3 1.3 1.31 1.31 0 0 1-1.3 1.3h-6.6a1.31 1.31 0 0 1-1.2-.8 1.31 1.31 0 0 1 .3-1.5z"/>
<path d="M128.8 101.8l.9-.4h6.6a1.31 1.31 0 0 1 1.3 1.3 1.31 1.31 0 0 1-1.3 1.3h-6.6a1.31 1.31 0 0 1-1.2-.8 1.31 1.31 0 0 1 .3-1.4zM137.9 119h9.2M137.9 117.2h9.2M148.7 110.8h-3.2v3.2M57.6 134.3h31.2M68.7 120.3h9.9M70.3 123.4v3.2M78.8 132.4l.8-.3h6.6a1.32 1.32 0 0 1 1.3 1.4 1.32 1.32 0 0 1-1.3 1.3h-6.6a1.32 1.32 0 0 1-1.3-.9 1.32 1.32 0 0 1 .5-1.5zM78.8 123.6l.8-.2h6.6a1.32 1.32 0 0 1 1.3 1.3 1.32 1.32 0 0 1-1.3 1.3h-6.6a1.33 1.33 0 0 1-1.3-.9 1.33 1.33 0 0 1 .5-1.5zM78.8 128l.8-.2h6.6a1.31 1.31 0 0 1 1.3 1.3 1.31 1.31 0 0 1-1.3 1.3h-6.6a1.31 1.31 0 0 1-1.3-.9 1.31 1.31 0 0 1 .5-1.5zM80.2 120.3h1.5M83.3 120.3h9.9"/>
<path d="M89.6 136.6a1.32 1.32 0 0 1 1.3-.1 1.32 1.32 0 0 1 .8 1.1v6.6a1.32 1.32 0 0 1-1.4 1.4 1.32 1.32 0 0 1-1.3-1.4v-6.6l.2-.6zM94 136.6a1.31 1.31 0 0 1 1.3-.1 1.31 1.31 0 0 1 .8 1.1v6.6a1.31 1.31 0 0 1-1.4 1.3 1.31 1.31 0 0 1-1.3-1.3v-6.6l.2-.6zM98.4 136.6a1.31 1.31 0 0 1 1.3-.1 1.31 1.31 0 0 1 .8 1.1v6.6a1.32 1.32 0 0 1-1.4 1.4 1.32 1.32 0 0 1-1.3-1.4v-6.6l.2-.6zM102.7 136.6a1.33 1.33 0 0 1 2.2 1v6.6a1.32 1.32 0 0 1-1.4 1.3 1.32 1.32 0 0 1-1.3-1.3v-6.6l.2-.6zM107.1 136.6a1.31 1.31 0 0 1 1.4-.1 1.31 1.31 0 0 1 .7 1.1v6.6a1.31 1.31 0 0 1-1.3 1.3 1.31 1.31 0 0 1-1.3-1.3v-6.6l.2-.6zM111.5 136.6a1.32 1.32 0 0 1 1.4-.1 1.32 1.32 0 0 1 .7 1.1v6.6a1.32 1.32 0 0 1-1.3 1.4 1.32 1.32 0 0 1-1.3-1.4v-6.6l.2-.6zM115.9 136.6a1.33 1.33 0 0 1 2.1 1v6.6a1.32 1.32 0 0 1-1.3 1.3 1.32 1.32 0 0 1-1.3-1.3v-6.6l.2-.6zM120.3 136.6a1.31 1.31 0 0 1 1.4-.1 1.31 1.31 0 0 1 .7 1.1v6.6a1.31 1.31 0 0 1-1.3 1.3 1.31 1.31 0 0 1-1.3-1.3v-6.6l.2-.6zM124.7 136.6a1.32 1.32 0 0 1 1.4-.1 1.32 1.32 0 0 1 .7 1.1v6.6a1.32 1.32 0 0 1-1.3 1.4 1.32 1.32 0 0 1-1.3-1.4v-6.6l.2-.6zM127.1 134.3h25.6M127.1 136.3h31.1M128.8 132.5l.9-.4h6.6a1.32 1.32 0 0 1 1.3 1.4 1.32 1.32 0 0 1-1.3 1.3h-6.6a1.32 1.32 0 0 1-1.2-.8 1.32 1.32 0 0 1 .3-1.5z"/>
<path d="M128.8 128.1l.9-.3h6.6a1.31 1.31 0 0 1 1.3 1.3 1.31 1.31 0 0 1-1.3 1.3h-6.6a1.31 1.31 0 0 1-1.2-.8 1.31 1.31 0 0 1 .3-1.5zM128.8 123.7l.9-.3h6.6a1.32 1.32 0 0 1 1.3 1.3 1.32 1.32 0 0 1-1.3 1.3h-6.6a1.33 1.33 0 0 1-1.2-.8 1.33 1.33 0 0 1 .3-1.5zM145.5 122.1v3.2M151.1 139.5v3.2M154.3 128h-3.2v3.2M156.7 130v3.1M46.5 140.9h11.6M59.7 140.9h1.6M62.9 140.9h9.5M74 140.9h1.6M76.2 151.8l-4.7 7.2h-3.8M77.2 140.9h11.6"/>
<path d="M89.1 156.9h3.7v4.3h-3.7zM92.8 159h3.2M99.1 142.5v6.7M99.1 150.8v1.6M99.1 154v6.6M103.5 142.5v6.7M103.5 150.8v1.6M103.5 154v6.6M106.7 159h3.2M117.9 153.5h3.1M124.2 145.8v9.3M126.8 145.8v9.3"/>
<path d="M127.1 145.5h31.1M130 153.5h3.2M156.7 148.7v3.2"/>
<circle cx="70.3" cy="95.3" r="2.03"/>
<circle cx="94.7" cy="111.5" r="1.32"/>
<circle cx="94.7" cy="102.7" r="1.32"/>
<circle cx="103.5" cy="111.5" r="1.33"/>
<circle cx="103.5" cy="102.7" r="1.32"/>
<circle cx="112.3" cy="111.5" r="1.32"/>
<circle cx="112.3" cy="102.7" r="1.32"/>
<circle cx="121.1" cy="111.5" r="1.32"/>
<circle cx="121.1" cy="102.7" r="1.32"/>
<circle cx="94.7" cy="120.3" r="1.32"/>
<circle cx="94.7" cy="129.1" r="1.32"/>
<circle cx="103.5" cy="120.3" r="1.33"/>
<circle cx="103.5" cy="129.1" r="1.32"/>
<circle cx="112.3" cy="120.3" r="1.32"/>
<circle cx="112.3" cy="129.1" r="1.32"/>
<circle cx="121.1" cy="120.3" r="1.32"/>
<circle cx="121.1" cy="129.1" r="1.32"/>
</g>
<g fill="none" stroke="#000" stroke-width=".36">
<path d="M56.4 177.2h103M56.4 173.3h103v50.6h-103zM111.8 173.3v50.6M127.7 177.2v3.9M143.6 177.2v3.9M56.4 181.1h103M56.4 188.9h103M56.4 185h103M56.4 192.8h103M56.4 196.6h103M102.7 181.1v42.8M127.7 185v38.9"/>
<path d="M143.6 185v38.9M56.4 200.5h103M56.4 204.4h103M56.4 212.2h103M56.4 208.3h103M56.4 220h103M56.4 216.1h103"/>
</g>
<g fill="#000">
<path d="M82.9 67.2l3.2-.6v1.1zM90.4 72.7l3.1-.5v1.1zM100.4 77.7l3.1 .6-3.1 .5zM112.3 78.3l3.2-.6v1.1zM123.2 72.2l3.2 .5-3.2 .6zM129.8 66.6l3.2 .6-3.2 .5zM48.1 90.8l.5 3.2h-1zM69.3 97.1l1.9 .1zM69.5 93.5l1.8 .1zM69.5 97.2h1.5zM69.5 97.2h1.7zM69.5 93.5h1.7z"/>
<path d="M69.7 93.4l1.5 .1zM69.7 97.2l1.1 .1zM69.7 97.2h1.3zM69.7 93.4h1.3zM69.9 93.3l1.1 .1zM69.9 97.3h.6zM69.9 97.3h.9zM69.9 93.3h.9zM70 93.3h.8zM70 97.3h.5zM70 93.3h.5zM74.7 82.7l.8 7.8h-.8z"/>
<path d="M74.7 82.7h7.8l-7 .7zM74.7 82.7l.8 .7v7.1zM75.5 83.4l7-.7v.7zM133.3 82.7h7.9l-7.9 .7zM133.3 83.4l7.9-.7-.8 .7zM140.4 83.4l.8 7.1h-.8zM140.4 83.4l.8-.7v7.8zM59.2 97.4l.6 3.2h-1.1zM69.8 108.3h1.1l-.6 3.2zM122.2 110.8l2.4-2.2 .6 .9zM145 114h1.1l-.6 3.2zM47.6 137.8h1l-.5 3.1z"/>
<path d="M58.7 131.2h1.1l-.6 3.1zM70.3 120.3l.6 3.1h-1.1zM145.5 119l.6 3.1h-1.1zM151.1 136.3l.5 3.2h-1zM150.6 131.2h1l-.5 3.1zM156.1 133.1h1.1l-.5 3.2zM74.7 141.3l.8 7-.8 .8zM74.7 141.3h.8v7zM77.9 149.1l-1.3 3-.8-.6zM74.7 149.1l7.8-.8v.8zM74.7 149.1l.8-.8h7zM96 158.5l3.1 .5-3.1 .6z"/>
<path d="M103.5 159l3.2-.5v1.1zM121 153l3.2 .5-3.2 .5zM126.8 153.5l3.2-.5v1zM140.4 141.3l.8 7.8-.8-.8zM133.4 148.3h7l-7 .8zM140.4 141.3h.8v7.8zM133.4 149.1l7-.8 .8 .8zM156.7 145.5l.5 3.2h-1.1z"/>
</g>
<g fill="none" stroke="#000" stroke-width=".2">
<path d="M26.1 50.9h163.7M26.2 50.8v9.7M189.7 50.8v9.7M26.1 60.4h163.7M68.3 95h4M68.3 95.2h4M68.3 95.4h4M68.3 95.6h4M68.3 95.8h4M68.3 94.9h4M68.4 94.7h3.9M68.4 96h3.9"/>
<path d="M68.5 96.2h3.7M68.5 94.5h3.7M68.5 96.4h3.6M68.5 94.3h3.6M68.6 96.5h3.4M68.6 94.1h3.4M68.7 94h3.2M68.7 96.7h3.2M68.9 96.8h2.9M68.9 93.9h2.9M69 96.9h2.6M69 93.7h2.6"/>
<path d="M69.2 93.6h2.3M69.2 97h2.3M69.3 93.5h2M69.3 97.1h2"/>
</g>
<g font-size="3.9">
<text x="26.4" y="43.5">36-Lead Very Thin Plastic Quad Flat, No Lead Package (RPX) - 6x6 mm Body [VQFN]</text>
<text x="26.4" y="48">With 4.10 mm Exposed Pad; SMSC Legacy QFN Package</text>
<text x="76.5" y="171.1">RECOMMENDED LAND PATTERN</text>
</g>
<g font-size="3.2">
<text x="28.4" y="54.6">Note:</text>
<text x="41.1" y="58.3">http://www.microchip.com/packaging</text>
<text x="41.1" y="54.6">For the most current package drawings, please see the Microchip Packaging Specification located at</text>
<text x="106.1" y="68.3">C1</text>
<text x="106.5" y="73.9">X2</text>
<text x="105.7" y="79.4">EV</text>
<text x="144.8" y="100.5">ØV</text>
<text x="150.3" y="112">G2</text>
<text x="46.1" y="117">C2</text>
<text x="57.3" y="117">Y2</text>
<text x="68.1" y="117">EV</text>
<text x="155.9" y="129.1">G1</text>
<text x="155" y="142.1">Y1</text>
<text x="135" y="154.6">X1</text>
<text x="45.1" y="160.2">SILK SCREEN</text>
<text x="89.8" y="160.2">E</text>
</g>
<g font-size="2.9">
<text x="104.3" y="176.3">Units</text>
<text x="126" y="176.3">MILLIMETERS</text>
<text x="57.3" y="184.1">Contact Pitch</text>
<text x="89" y="180.2">Dimension Limits</text>
<text x="106.3" y="184.1">E</text>
<text x="117.1" y="180.2">MIN</text>
<text x="129.5" y="184.1">0.50 BSC</text>
<text x="132.3" y="180.2">NOM</text>
<text x="148.4" y="180.2">MAX</text>
<text x="57.3" y="188">Optional Center Pad Width</text>
<text x="57.3" y="191.9">Optional Center Pad Length</text>
<text x="105.5" y="191.9">Y2</text>
<text x="105.5" y="188">X2</text>
<text x="148.7" y="191.9">4.10</text>
<text x="148.7" y="188">4.10</text>
<text x="57.3" y="195.7">Contact Pad Spacing</text>
<text x="105.4" y="195.7">C1</text>
<text x="132.8" y="195.7">5.70</text>
<text x="57.3" y="199.6">Contact Pad Spacing</text>
<text x="57.3" y="203.5">Contact Pad Width (X32)</text>
<text x="105.4" y="199.6">C2</text>
<text x="105.5" y="203.5">X1</text>
<text x="132.8" y="199.6">5.70</text>
<text x="148.7" y="203.5">0.30</text>
<text x="57.3" y="207.4">Contact Pad Length (X32)</text>
<text x="105.5" y="207.4">Y1</text>
<text x="148.7" y="207.4">1.05</text>
<text x="57.3" y="211.3">Contact Pad to Center Pad (X32)</text>
<text x="57.3" y="215.2">Contact Pad to Contact Pad (X28)</text>
<text x="105.3" y="211.3">G1</text>
<text x="105.3" y="215.2">G2</text>
<text x="116.9" y="211.3">0.23</text>
<text x="116.9" y="215.2">0.20</text>
<text x="57.3" y="219.1">Thermal Via Diameter</text>
<text x="106.3" y="219.1">V</text>
<text x="132.8" y="219.1">0.30</text>
<text x="57.3" y="222.9">Thermal Via Pitch</text>
<text x="105.3" y="222.9">EV</text>
<text x="132.8" y="222.9">1.00</text>
<text x="34" y="228.3">Notes:</text>
<text x="34" y="232.9">1. Dimensioning and tolerancing per ASME Y14.5M</text>
<text x="43.6" y="236.9">BSC: Basic Dimension. Theoretically exact value shown without tolerances.</text>
<text x="34" y="241">2. For best soldering results, thermal vias, if used, should be filled or tented to avoid solder loss during</text>
<text x="38.1" y="244.3">reflow process</text>
<text x="117.9" y="251.7">Microchip Technology Drawing C04-19032-4.1 Rev B</text>
<text x="26.6" y="261.3">© 2018 Microchip Technology Inc.</text>
</g>
<g font-size="2.7">
<text x="86.8" y="83.9">32</text>
<text x="75.2" y="100.1">1</text>
<text x="75.2" y="103.7">2</text>
</g>
</svg>
